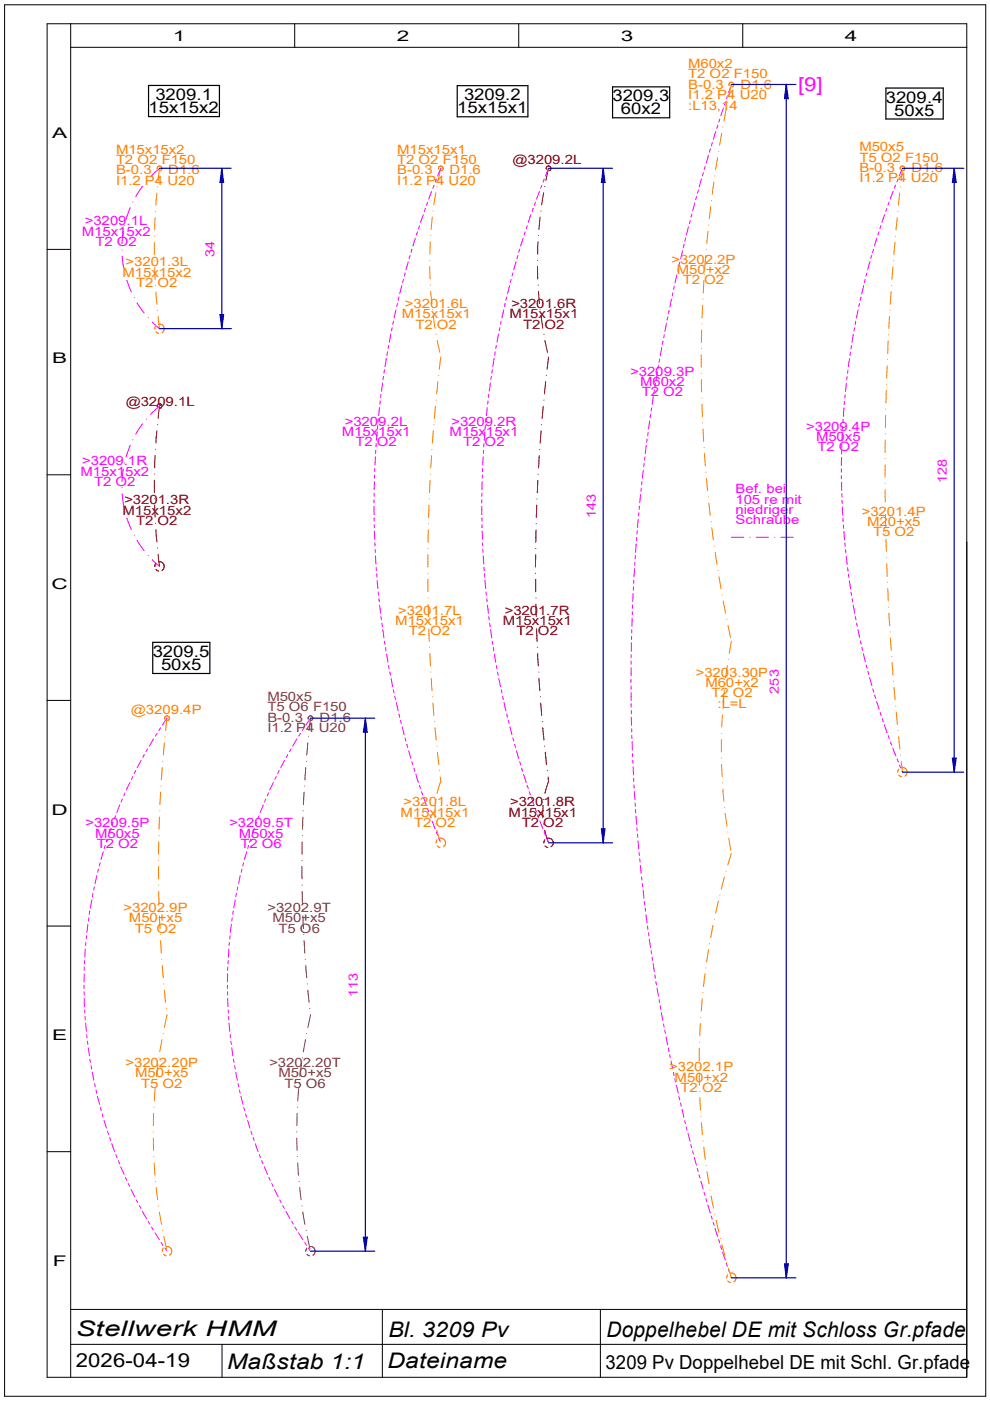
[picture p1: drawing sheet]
<svg xmlns="http://www.w3.org/2000/svg" width="210mm" height="297mm" viewBox="0 0 210 297" stroke-linecap="round" stroke-linejoin="round" font-family="sans-serif">
<g fill="none" stroke="#000" stroke-width=".21">
<path d="M1 1h208v295h-208zM10 5h195v287h-195zM15 10h190M15 5v287M62.5 5v5M110 5v5M157.5 5v5M10 52.9h5M10 100.7h5M10 148.5h5M10 196.3h5M10 244.2h5"/>
<path d="M15 277.6h190M81.1 277.6v14.4M127.3 277.6v14.4M15 285h190M47.1 285v7"/>
</g>
<g fill="none" stroke="#f0f" stroke-width=".21">
<path d="M155.1 17.9l-.6 1.7M30.2 39.5l-1.4 2.2M31 38.5h.1M33.8 35.7l-1.9 1.8M92 39.3l-.2 .6M92.5 38l-.2 .6M93.5 35.7l-.7 1.6M114.9 39.3l-.3 .6M115.4 38l-.3 .6M116.3 35.7l-.6 1.6M148.7 37.9l-.4 1.7M149.1 36.6l-.2 .7"/>
<path d="M149.5 35.3l-.2 .6M150.2 32.9l-.5 1.7M150.6 31.6l-.2 .7M151 30.2l-.2 .7M151.8 27.9l-.5 1.6M152.2 26.5l-.2 .7M152.6 25.2l-.2 .7M153.4 22.9l-.6 1.7M153.8 21.6l-.2 .6M154.3 20.2l-.2 .7M189.9 39.2l-.3 .7M190.5 38l-.3 .6"/>
<path d="M191.3 35.7l-.6 1.6M25.9 53h.1M25.9 54.3l.3 2.6M26.2 49.1l-.3 2.6M26.4 47.8h.1M26.5 58.2h.1M26.9 59.4l1 2.5M27.6 44l-.9 2.5M28.2 42.8h.1M85.6 59.2l-.3 .7M85.9 57.9l-.2 .6M86.6 55.5l-.5 1.7"/>
<path d="M87 54.2l-.3 .7M87.3 52.8l-.1 .7M88.1 50.5l-.6 1.7M88.5 49.1l-.2 .7M88.9 47.8l-.2 .7M89.7 45.5l-.5 1.7M90.2 44.2l-.2 .7M90.7 42.9l-.3 .6M91.5 40.6l-.6 1.6M108.4 59.2l-.2 .7M108.8 57.9l-.2 .6M109.4 55.5l-.5 1.7"/>
<path d="M109.8 54.2l-.2 .7M110.2 52.8l-.2 .7M110.9 50.5l-.5 1.7M111.3 49.1l-.2 .7M111.8 47.8l-.3 .7M112.6 45.5l-.6 1.7M113 44.2l-.2 .7M113.5 42.9l-.2 .6M114.4 40.6l-.7 1.6M143.5 58.3l-.4 1.7M143.8 56.9l-.1 .7M144.1 55.5l-.1 .7"/>
<path d="M144.7 53.2l-.4 1.7M145 51.8l-.1 .7M145.4 50.5l-.2 .6M146 48.1l-.5 1.7M146.3 46.7l-.1 .7M146.7 45.4l-.2 .7M147.3 43l-.4 1.7M147.7 41.7l-.2 .6M148.1 40.3l-.2 .7M183.4 59.2l-.1 .7M183.8 57.9l-.2 .6M184.4 55.5l-.4 1.7"/>
<path d="M184.8 54.2l-.2 .6M185.2 52.8l-.2 .7M185.9 50.5l-.5 1.7M186.4 49.1l-.3 .7M186.8 47.8l-.2 .7M187.6 45.5l-.6 1.7M188 44.2l-.2 .6M188.5 42.8l-.2 .7M189.4 40.6l-.6 1.6M28.4 63.1h.1M29.1 64.2v.1M29.1 64.3l1.5 2.1"/>
<path d="M31.4 67.4h.1M32.3 68.3l1.5 1.4M81.3 79.8l-.1 .7M81.5 78.4l-.1 .7M81.9 76l-.3 1.7M82.2 74.6l-.2 .7M82.4 73.2l-.1 .7M82.8 70.8l-.3 1.8M83.1 69.5l-.1 .6M83.4 68.1l-.1 .6M83.9 65.7l-.3 1.7M84.3 64.3l-.2 .7"/>
<path d="M84.5 63.6h-.1M84.6 62.9l-.1 .7M85.2 60.6l-.4 1.7M104.2 79.8l-.1 .7M104.4 78.4l-.1 .7M104.8 76l-.3 1.7M105 74.6l-.1 .7M105.2 73.2l-.1 .7M105.7 70.8l-.3 1.8M106 69.5l-.2 .6M106.3 68.1l-.2 .6M106.8 65.7l-.4 1.7"/>
<path d="M107.1 64.3l-.1 .7M107.3 63.6h.1M107.4 62.9l-.1 .7M108 60.6l-.4 1.7M139.4 78.9l-.3 1.7M139.6 77.5l-.1 .7M139.9 76.1l-.2 .7M140.3 73.7l-.3 1.7M140.5 72.3h.1M140.5 72.3v.7M140.8 71l-.1 .6M141.3 68.5l-.3 1.8"/>
<path d="M141.6 67.2l-.2 .7M141.9 65.8l-.2 .7M142.4 63.4l-.4 1.7M142.7 62.1l-.2 .6M143 60.7l-.2 .6M179.6 79.9l-.1 .7M179.8 78.5l-.1 .7M180.1 76l-.2 1.8M180.3 74.7l-.1 .7M180.6 73.3l-.2 .7M180.9 70.9l-.3 1.7M181.2 69.5l-.1 .7"/>
<path d="M181.4 68.1l-.1 .7M181.9 65.7l-.3 1.7M182.2 64.3l-.1 .7M182.5 63l-.1 .7M183.1 60.6l-.4 1.7M26.2 99.5l-.3 2.6M26.4 98.2h.1M27.6 94.4l-.9 2.5M28.2 93.3h.1M30.2 89.9l-1.4 2.2M31 88.9h.1M33.8 86.1l-1.9 1.8"/>
<path d="M79.5 99.3v.7M79.6 96.9l-.1 1.7M79.7 95.5l-.1 .6M79.8 94.1l-.1 .6M80 91.6h.1M80 91.6l-.2 1.7M80.1 90.2l-.1 .7M80.2 88.8l-.1 .7M80.5 86.4l-.2 1.7M80.6 85v.7M80.8 83.6l-.1 .7M81.1 81.2l-.2 1.7"/>
<path d="M102.3 99.3v.7M102.4 96.9v1.7M102.5 95.5v.6M102.6 94.1v.6M102.8 91.6l-.1 1.7M102.9 90.2v.7M103 88.8v.7M103.3 86.4l-.2 1.7M103.5 85l-.1 .7M103.6 83.6l-.1 .7M104 81.2l-.3 1.7M136.4 99.7l-.2 1.7"/>
<path d="M136.6 98.3l-.1 .7M136.7 96.9v.7M137 94.4l-.2 1.8M137.2 93l-.1 .8M137.4 91.7l-.1 .7M137.8 89.2l-.3 1.8M138 87.8l-.2 .8M138.2 86.5l-.2 .7M138.5 84.1l-.2 1.7M138.8 82.7l-.2 .7M139 81.3l-.1 .7M178.4 99.4v.7"/>
<path d="M178.4 97v1.7M178.5 94.1v.8M178.5 95.6l-.1 .7M178.6 91.7l-.1 1.8M178.7 90.3l-.1 .7M178.8 88.9l-.1 .7M178.8 88.2h.1M178.9 86.5l-.1 1.7M179.1 85.1l-.1 .7M179.2 83.7l-.1 .7M179.5 81.2l-.3 1.8M25.9 103.4h.1"/>
<path d="M25.9 104.7l.3 2.6M26.5 108.6h.1M26.9 109.9l1 2.4M28.4 113.5h.1M29.1 114.6l1.5 2.2M31.4 117.8h.1M32.3 118.7l1.5 1.4M79.3 107.4v1.7M79.3 106v.6M79.3 104.6v.6M79.3 109.8v.7M79.3 111.2l.1 .7"/>
<path d="M79.4 102.1l-.1 1.7M79.4 112.6l.1 1.7M79.4 100.7v.7M79.5 115.1v.6M79.5 116.5l.1 .6M79.6 117.9l.1 1.7M102.2 106v.6M102.2 107.4v1.7M102.2 104.6v.6M102.2 109.8v.7M102.2 111.2v.7M102.2 112.6l.1 1.7"/>
<path d="M102.2 102.1v1.7M102.3 100.7l-.1 .7M102.3 115.1l.1 .6M102.4 116.5v.6M102.4 117.9l.2 1.7M134.6 119.2v.7M134.7 117.8v.7M134.9 115.3l-.2 1.8M135 113.9v.7M135.1 112.5l-.1 .7M135.3 110.1l-.1 1.7M135.5 108.7l-.1 .7"/>
<path d="M135.6 107.3l-.1 .7M135.8 104.9l-.2 1.7M136 103.5l-.1 .7M136.1 102.1v.7M155.1 113.9h2.6M159 113.9h.1M160.3 113.9h2.6M164.3 113.9h.1M165.6 113.9h2.6M178.4 100.8v.7M178.4 102.2l.1 1.8M178.5 104.6v.8"/>
<path d="M178.5 106.1l.1 .7M178.6 107.5l.1 1.7M178.7 109.9l.1 .7M178.8 111.3l.1 .7M178.9 112.7l.2 1.8M179.1 115.1l.1 .7M179.3 116.5v.7M179.4 117.9l.2 1.8M79.8 120.3v.7M79.9 121.7v.7M80 123.1l.1 1.7M80.2 125.5l.1 .7"/>
<path d="M80.3 126.9l.1 .7M80.5 128.3l.2 1.7M80.8 130.7l.1 .7M81 132.1l.1 .7M81.2 133.5l.2 1.8M81.5 135.9l.1 .7M81.8 137.3v.7M82 138.7l.3 1.7M102.6 120.3l.1 .7M102.7 121.7l.1 .7M102.8 123.1l.2 1.7M103 125.5l.1 .7"/>
<path d="M103.2 126.9l.1 .7M103.3 128.3l.2 1.7M103.6 130.7l.1 .7M103.8 132.1l.1 .7M103.9 132.8h.1M104 133.5l.3 1.8M104.4 135.9l.1 .7M104.6 137.3l.1 .7M104.8 138.7l.3 1.7M133.8 138.8v.6M133.9 136.3v1.7M133.9 134.9v.7"/>
<path d="M133.9 133.5v.7M134 131.1v1.7M134.1 129.7v.6M134.1 128.3v.6M134.2 125.8v1.7M134.3 124.4v.7M134.4 123v.7M134.5 120.6l-.1 1.7M179.7 120.4l.1 .7M179.9 121.8l.1 .6M180.1 123.1l.2 1.8M180.4 125.6l.2 .6"/>
<path d="M180.7 127l.1 .6M180.9 128.3l.3 1.7M181.4 130.7l.1 .7M181.6 132.1l.2 .7M181.9 133.5l.4 1.7M182.4 135.9l.2 .7M182.8 137.2l.1 .7M183 138.6l.5 1.7M30.6 160l-.3 .6M31.3 158.8l-.4 .6M32.6 156.7l-.9 1.5M33.3 155.5l-.4 .6"/>
<path d="M34 154.3l-.3 .6M35.4 152.3l-1 1.4M61 160l-.3 .6M61.7 158.8l-.3 .6M62.9 156.7l-.8 1.5M63.7 155.5l-.4 .6M64.5 154.3l-.4 .6M65.8 152.3l-.9 1.4M82.4 141.1l.1 .7M82.6 142.5l.2 .7M82.9 143.8l.4 1.8M83.4 146.3l.2 .6"/>
<path d="M83.7 147.6l.2 .7M84.1 149l.3 1.7M84.6 151.4l.2 .7M84.9 152.7l.2 .7M85.3 154.1l.4 1.7M85.9 156.5l.2 .6M86.3 157.8l.1 .7M86.7 159.2l.4 1.6M105.2 141.1l.2 .7M105.5 142.5l.1 .7M105.7 143.8l.4 1.8M106.3 146.3l.1 .6"/>
<path d="M106.6 147.6l.1 .7M106.8 149l.5 1.7M107.4 151.4l.2 .7M107.8 152.7l.1 .7M108.1 154.1l.4 1.7M108.8 156.5l.1 .6M109.1 157.8l.2 .7M109.5 159.2l.5 1.6M133.8 144v.7M133.8 140.2v.6M133.8 141.6v1.7M133.8 145.4v.7"/>
<path d="M133.8 146.8v1.7M133.8 149.3v.6M133.8 149.3h.1M133.9 150.7v.6M133.9 152.1v1.7M133.9 154.5v.7M133.9 155.9l.1 .7M134 157.3l.1 1.7M134 157.3h.1M134.1 159.8v.6M183.6 141l.3 .6M184 142.3l.2 .7"/>
<path d="M184.4 143.7l.5 1.7M185 146l.3 .7M185.5 147.4l.2 .6M185.8 148.7l.6 1.7M186.6 151l.2 .7M187.1 152.4l.2 .6M187.5 153.7l.6 1.7M188.3 156l.3 .7M188.8 157.3l.3 .7M189.3 158.6l.6 1.7M22.3 179.2l-.2 .7M22.7 177.9l-.2 .7"/>
<path d="M23.5 175.6l-.6 1.6M24 174.3l-.3 .6M24.5 173l-.2 .6M25.4 170.7l-.6 1.6M26 169.4l-.3 .7M26.5 168.1l-.3 .6M27.6 165.9l-.8 1.6M28.2 164.6l-.3 .7M28.8 163.4l-.4 .6M29.9 161.2l-.8 1.6M52.7 179.2l-.2 .7M53.1 177.9l-.2 .7"/>
<path d="M53.9 175.6l-.5 1.6M54.4 174.3l-.2 .6M54.9 173l-.2 .6M55.8 170.7l-.6 1.6M56.3 169.4l-.2 .7M56.9 168.1l-.3 .6M58 165.9l-.8 1.6M58.6 164.6l-.3 .7M59.2 163.4l-.3 .6M60.3 161.2l-.8 1.6M87.3 161.5l.2 .7M87.8 162.9l.2 .6"/>
<path d="M88.2 164.2l.5 1.7M88.9 166.5l.3 .7M89.4 167.9l.2 .6M89.8 169.2l.6 1.6M90.6 171.4l.3 .7M91.1 172.8l.3 .6M91.6 174.1l.6 1.6M92.5 176.4l.3 .6M93 177.7l.3 .6M110.2 161.5l.2 .7M110.6 162.9l.2 .6M111 164.2l.5 1.7"/>
<path d="M111.8 166.5l.2 .7M112.2 167.9l.2 .6M112.7 169.2l.5 1.6M113.5 171.4l.2 .7M114 172.8l.2 .6M114.5 174.1l.6 1.6M115.4 176.4l.2 .6M115.9 177.7l.3 .6M134.2 161.2v.6M134.2 162.6l.1 1.7M134.3 165l.1 .7M134.4 166.4l.1 .7"/>
<path d="M134.5 167.8l.1 1.7M134.7 170.2v.7M134.7 171.6l.1 .7M134.8 173l.2 1.8M135 175.5l.1 .6M135.2 176.9v.6M135.3 178.3l.1 1.7M190.2 160.9l.3 .6M190.7 162.2l.3 .7M191.3 163.5v.2M18.2 199.8v.7M18.4 198.4l-.1 .7"/>
<path d="M18.6 196l-.2 1.7M18.8 194.6v.7M19 193.2h.1M19 193.2l-.1 .7M19.5 190.8l-.4 1.7M19.7 189.4l-.1 .7M20 188l-.1 .7M20.5 185.6l-.3 1.8M20.9 184.3l-.2 .7M21.3 182.9l-.3 .7M21.9 180.6l-.5 1.6M48.6 199.8v.7"/>
<path d="M48.8 198.4l-.1 .7M49.1 196l-.2 1.7M49.2 194.6l-.1 .7M49.5 193.2l-.1 .7M49.9 190.8l-.3 1.7M50.1 189.4l-.1 .7M50.4 188l-.1 .7M50.9 185.6l-.3 1.8M51.3 184.3l-.2 .7M51.6 182.9l-.1 .7M52.3 180.6l-.5 1.6M135.5 180.7l.1 .7"/>
<path d="M135.6 182.1l.1 .7M135.8 183.5l.1 1.7M136 185.9l.1 .7M136.2 187.3l.1 .7M136.4 188.7l.1 1.8M136.6 191.1l.1 .8M136.8 192.5l.1 .7M137 193.9l.2 1.8M137.3 196.3l.1 .8M137.5 197.7l.1 .7M137.7 199.1l.2 1.8M17.8 208.9v.7"/>
<path d="M17.8 210.3l.1 .7M17.9 205v.7M17.9 211.7v1.7M17.9 206.5l-.1 1.7M17.9 203.6v.7M17.9 214.1l.1 .7M18 215.5l.1 .7M18.1 201.2l-.1 1.7M18.2 216.9l.1 1.8M18.4 219.4l.1 .6M48.2 208.9v.7M48.3 206.5l-.1 1.7"/>
<path d="M48.3 210.3v.7M48.3 211.7v1.7M48.3 205v.7M48.4 203.6l-.1 .7M48.4 214.1v.7M48.5 215.5v.7M48.5 201.2l-.1 1.7M48.6 216.9l.1 1.8M48.8 219.4l.1 .6M138 201.5l.1 .7M138.3 202.9v.7M138.5 204.3l.2 1.7"/>
<path d="M138.9 206.7v.7M139.1 208.1l.1 .7M139.3 209.5l.3 1.7M139.7 211.9l.1 .7M140 213.3l.1 .7M140.2 214.7l.3 1.7M140.7 217.1l.1 .7M140.9 218.4l.2 .7M141.2 219.8l.4 1.7M18.5 220.8l.1 .6M18.7 222.2l.3 1.7M19 224.6l.2 .7"/>
<path d="M19.3 225.9l.1 .8M19.6 227.3l.3 1.7M20.1 229.7l.1 .7M20.4 231.1l.1 .7M20.7 232.5l.4 1.6M21.3 234.8l.2 .7M21.7 236.2l.1 .7M22.1 237.5l.5 1.7M22.8 239.9l.2 .6M48.9 220.8l.2 .6M49.1 222.2l.3 1.7M49.5 224.6l.1 .7"/>
<path d="M49.7 225.9l.2 .8M50 227.3l.3 1.7M50.5 229.7l.1 .7M50.8 231.1l.1 .7M51.1 232.5l.4 1.6M51.7 234.8l.2 .7M52.1 236.2l.2 .7M52.5 237.5l.5 1.7M53.2 239.9l.2 .6M141.7 222.2l.2 .7M142 223.6l.1 .7M142.3 225l.3 1.7"/>
<path d="M142.8 227.4l.1 .6M143.1 228.7l.2 .7M143.4 230.1l.4 1.7M143.9 232.5l.2 .7M144.3 233.8l.1 .7M144.6 235.2l.4 1.7M145.2 237.6l.1 .7M145.5 238.9l.2 .7M23.2 241.2l.3 .7M23.7 242.5l.6 1.6M24.6 244.8l.2 .6M25.1 246.1l.3 .7"/>
<path d="M25.6 247.4l.7 1.6M26.6 249.6l.3 .7M27.2 250.9l.3 .6M27.8 252.2l.8 1.5M28.9 254.4l.3 .6M29.5 255.6l.4 .6M30.2 256.8l.9 1.6M31.4 259l.3 .5M53.7 241.2l.2 .7M54.1 242.5l.6 1.6M55 244.8l.2 .6M55.5 246.1l.3 .7"/>
<path d="M56 247.4l.7 1.6M57 249.6l.3 .7M57.6 250.9l.3 .6M58.2 252.2l.8 1.5M59.3 254.4l.3 .6M59.9 255.6l.4 .6M60.6 256.8l.9 1.6M61.8 259l.4 .5M145.9 240.3l.4 1.7M146.5 242.7l.1 .6M146.9 244l.1 .7M147.2 245.4l.5 1.7"/>
<path d="M147.8 247.7l.2 .7M148.2 249.1l.2 .7M148.6 250.4l.5 1.7M149.3 252.8l.2 .6M149.7 254.1l.2 .7M150.1 255.5l.5 1.6M150.8 257.8l.2 .7M151.2 259.2l.2 .6M32.1 260.2l.4 .6M32.9 261.4l.9 1.4M34.2 263.4l.3 .6M35 264.6l.3 .6"/>
<path d="M62.5 260.2l.4 .6M63.3 261.4l.9 1.4M64.6 263.4l.4 .6M65.4 264.6l.3 .6M151.6 260.5l.5 1.7M152.4 262.8l.2 .7M152.8 264.2l.2 .6M153.2 265.5l.6 1.7M154 267.8l.2 .7M154.4 269.2l.3 .6M154.9 270.5l.2 .4"/>
</g>
<g fill="none" stroke="#ff8000" stroke-width=".21">
<path d="M154.6 18.1v-.4l.3-.3h.3l.4 .5-.1 .3M155.1 17.9l-.6 2.6M155.2 18.4h.1M155.3 18.4h-.1M155.4 18.2l-.1 .2M155.5 18.2h-.1M33.4 35.6h-.1M33.4 39.6h.1M33.4 35.9v-.4a.5 .5 0 0 1 .8-.1 .5 .5 0 0 1-.3 .8M33.8 35.7l-.3 2.6M92.6 39.5h.1M93 35.9a.59 .59 0 0 1 .5-.7l.4 .4v.3l-.3 .3"/>
<path d="M93.5 35.7l-.6 2.6M151.3 38.6l-.3 2.6M151.6 37.3h.1M152.1 33.4l-.4 2.6M152.4 32.1h.1M153 28.2l-.4 2.6M153.2 26.9h.1M154 23.1l-.5 2.6M154.3 21.8h.1M190.9 39.6h.1M190.9 35.9l.1-.6a.53 .53 0 0 1 .8 .3v.3l-.4 .3M191.3 35.7l-.2 2.6"/>
<path d="M191.4 35.2h.1M32.7 51.4v2.6M32.8 50.1h.1M32.8 55.3h.1M32.8 56.6l.1 2.7M32.9 46.1l-.1 2.7M33 44.8h.1M33.3 40.9l-.2 2.6M91.1 55.2h.1M91.1 56.5l.1 2.6M91.2 51.3l-.1 2.6M91.3 50h.1"/>
<path d="M91.7 46l-.3 2.6M91.8 44.7h.1M92.4 40.9l-.4 2.5M149.2 59.5l-.1 2.6M149.3 58.2h.1M149.6 54.2l-.2 2.7M149.7 52.9h.1M150.1 49l-.2 2.6M150.2 47.7h.1M150.7 43.8l-.3 2.6M150.8 42.5h.1M189.3 56.6l-.2 2.6"/>
<path d="M189.4 55.3h.1M189.7 51.3l-.2 2.7M189.9 50.1h.1M190.2 46.1l-.2 2.7M190.4 44.8h.1M190.8 40.9l-.3 2.6M32.8 69.7h.1M33 60.6h.1M33.1 61.9l.2 2.6M33.1 69l-.3 .7M33.1 70.4l.6 .3M33.4 65.8h.1"/>
<path d="M33.5 67.1l.3 2.6M33.7 68.7a1.01 1.01 0 0 1 1 .7 1.01 1.01 0 0 1-.4 1.2M91.2 60.5h.1M91.3 61.8l.3 2.6M91.7 65.7h.1M91.9 67l.3 2.6M92.5 70.9h.1M92.7 72.2l.6 2.5M93 79.6h.1M93.5 75.7l-.4 2.6M148.7 75.2v2.7M148.7 79.2h.1"/>
<path d="M148.7 73.9h.1M148.8 70l-.1 2.6M148.8 68.7h.1M149 64.7l-.2 2.7M149 63.4h.1M188.1 77.6l-.1 2.6M188.1 76.2h.1M188.3 72.3l-.1 2.6M188.4 71h.1M188.6 67.1l-.1 2.6M188.7 65.7h.1M188.8 64.4v.1"/>
<path d="M188.9 61.8l-.1 2.6M189 60.5h.1M91.5 96.6l-.2 2.6M91.6 95.3h.1M91.9 91.4l-.2 2.6M92 90h.1M92.3 86.1l-.2 2.6M92.5 84.8h.1M92.8 80.9l-.2 2.6M148.7 80.5l.1 2.6M148.8 84.4h.1M148.8 85.7l.1 2.6"/>
<path d="M149 89.7h.1M149.1 91l.1 2.6M149.3 94.9h.1M149.4 96.2l.2 2.6M149.4 96.2h.1M187.7 98.6v2.6M187.7 97.2h.1M187.7 92h.1M187.7 93.3v2.6M187.8 86.7h.1M187.8 88.1l-.1 2.6M187.9 82.8l-.1 2.6"/>
<path d="M188 81.5h.1M90.7 117.6v2.6M90.7 116.3h.1M90.8 112.4v2.6M90.8 111h.1M90.9 107.1l-.1 2.6M91 107.1h-.1M91 105.8h.1M91.2 101.9l-.1 2.6M91.3 100.5h.1M149.6 100.1h.1M149.8 101.4l.2 2.7"/>
<path d="M150.2 105.4h.1M150.3 106.7l.3 2.6M150.7 110.6h.1M150.9 111.9l.4 2.6M151.4 115.8h.1M151.6 117.1l.4 2.6M187.7 103.8v2.6M187.7 102.5h.1M187.7 107.7h.1M187.7 109.1l.1 2.6M187.8 113h.1M187.8 114.3l.1 2.6"/>
<path d="M188 118.2h.1M188 119.5l.1 2.7M90.7 122.9v2.6M90.7 121.5h.1M90.8 128.1v2.6M90.8 126.8h.1M90.9 132h.1M90.9 133.3l.2 2.6M91.1 137.2h.1M91.1 138.6l.2 2.6M152.2 120.9h.1M152.4 122.3l.5 2.5"/>
<path d="M153.1 126.2h.1M153.3 127.4l.5 2.6M154.1 131.3h.1M154.3 132.6l.6 2.6M154.4 139.8h.1M155.1 135.9l-.5 2.6M188.2 123.5h.1M188.2 124.8l.1 2.6M188.4 128.7h.1M188.5 130l.1 2.7M188.7 134h.1M188.8 135.3l.2 2.6"/>
<path d="M189.1 139.2h.1M34.8 157.5l-.2 2.6M35 156.2h.1M35 152.4v-.3a.5 .5 0 0 1 .4-.3 .5 .5 0 0 1 .5 .3v.3l-.4 .4M35.4 152.3l-.3 2.6M91.4 142.5h.1M91.4 143.8l.2 2.6M91.7 147.7h.1M91.8 149.1l.2 2.6M92.1 153h.1M92.2 154.3l.3 2.6M92.6 158.2h.1"/>
<path d="M92.8 159.5l.2 2.6M153 156.8v2.6M153 155.5h.1M153.2 151.6l-.2 2.6M153.2 150.2h.1M153.6 146.3l-.3 2.6M153.7 145h.1M154.2 141.1l-.4 2.6M189.1 140.5l.3 2.6M189.4 144.4h.1M189.6 145.8l.2 2.6M189.9 149.7h.1"/>
<path d="M190 151l.2 2.6M190.4 154.9h.1M190.5 156.2l.3 2.6M33.7 178.5l-.1 2.6M33.7 177.2h.1M33.8 173.2l-.1 2.7M33.9 171.9h.1M34.1 168l-.2 2.6M34.1 166.7h.1M34.4 162.7l-.2 2.7M34.5 161.4h.1M92.3 170.8l-.1 2.6"/>
<path d="M92.4 169.5h.1M92.4 174.7h.1M92.6 176l.8 2.5M92.7 178.1l-.2 .6M92.7 179.4l.6 .3M93.2 163.4h.1M93.3 177.7a.99 .99 0 0 1 1.1 .6 .99 .99 0 0 1-.4 1.2M93.3 164.7l.2 1-.8 2.5M153 162.1l.1 2.6M153 160.7h.1M153.2 166h.1M153.3 167.3l.2 2.6"/>
<path d="M153.6 171.2h.1M153.8 172.5v.1M153.8 172.6l.3 2.5M154.3 176.4h.1M154.5 177.7l.4 2.6M190.6 163.1l-.2 .3v.3M190.6 164.3l.6 .4M190.9 160.1h.1M191.1 161.4l.2 2.3M191.2 162.7a.99 .99 0 0 1 1.1 .7 .99 .99 0 0 1-.4 1.1M33.6 183.7v2.7M33.6 182.4h.1"/>
<path d="M33.6 187.7h.1M33.7 189v2.6M33.7 192.9h.1M33.8 194.2l.2 2.6M34 198.1h.1M34 199.4l.2 2.7M151.2 196.2l-.5 2.6M151.4 194.9h.1M152.3 191l-.6 2.6M152.6 189.8h.1M153.6 186l-.7 2.5M153.9 184.7h.1"/>
<path d="M155.1 180.9l-.8 2.5M34.3 203.4h.1M34.4 204.7l.2 2.6M34.6 219.1h.1M34.7 208.6h.1M34.8 209.9l.3 2.6M35.3 213.8h.1M35.4 215.1l-.6 2.7M148.5 217l-.1 2.6M148.6 215.7h.1M148.9 211.8l-.2 2.6M149 210.4h.1"/>
<path d="M149.5 206.5l-.4 2.7M149.6 205.2h.1M150.2 201.3l-.4 2.7M150.5 200.1h.1M32.5 240h.1M32.6 236.1l-.1 2.6M32.6 234.7h.1M32.9 230.8l-.2 2.6M33.1 229.5h.1M33.5 225.6l-.3 2.6M33.7 224.3h.1M34.3 220.4l-.4 2.6"/>
<path d="M148.2 226.2h.1M148.3 227.5v2.6M148.3 220.9h.1M148.3 222.2v2.7M148.3 231.4h.1M148.4 232.7l.1 2.7M148.6 236.7h.1M148.7 238l.2 2.6M32.5 241.3l.1 2.6M32.6 245.2h.1M32.7 246.5l.2 2.7M33 250.5h.1"/>
<path d="M33.1 251.8l.3 2.6M33.6 255.7h.1M33.8 257l.4 2.6M149.1 241.9h.1M149.2 243.2l.3 2.6M149.7 247.1h.1M149.9 248.4l.4 2.6M150.5 252.3h.1M150.8 253.6l.5 2.6M151.6 257.4h.1M151.8 258.7l.6 2.6M34.5 260.9h.1"/>
<path d="M34.6 264.6l-.2 .7M34.7 265.9l.6 .4M34.7 262.1l.6 2.6M35.2 264.3a1.02 1.02 0 0 1 1.1 .6 1.02 1.02 0 0 1-.4 1.2M152.7 262.6h.1M153 263.8l.7 2.6M154.1 267.6h.1M154.3 270.3l-.2 .6M154.3 271.6l.6 .3M154.4 268.9l.7 2M154.9 270a.99 .99 0 0 1 1.1 .6 .99 .99 0 0 1-.4 1.2"/>
</g>
<g fill="none" stroke="#800000" stroke-width=".21">
<path d="M115.5 39.5h.1M115.8 35.6h.1M115.9 35.9l-.1-.2a.54 .54 0 0 1 .9-.4l.1 .6-.4 .3M116.2 35.2h.1M116.3 35.7l-.6 2.6M114 56.5v2.6M114 55.2h.1M114.1 51.3l-.1 2.6M114.2 50h.1M114.5 46l-.2 2.6M114.7 44.7h.1M115.3 40.9l-.4 2.5"/>
<path d="M114.1 60.5h.1M114.2 61.8l.2 2.6M114.5 65.7h.1M114.7 67l.4 2.6M115.3 70.9h.1M115.5 72.2l.6 2.5M115.8 79.6h.1M116.3 75.7l-.3 2.6M32.9 96.6l-.1 2.6M33 95.2h.1M33.3 91.3l-.2 2.6M33.4 86.3v-.4l.3-.3h.3a.54 .54 0 0 1 .3 .5 .54 .54 0 0 1-.3 .5h-.1"/>
<path d="M33.4 90h.1M33.8 86.1l-.3 2.6M114.3 96.6l-.1 2.6M114.4 95.3h.1M114.7 91.4l-.2 2.6M114.8 90h.1M115.2 86.1l-.3 2.6M115.3 84.8h.1M115.7 80.9l-.3 2.6M32.7 101.8v2.6M32.8 100.5h.1M32.8 105.7h.1"/>
<path d="M32.8 107.1l.1 2.5M33 111h.1M33.1 112.3l.2 2.6M33.1 119.5l-.2 .3v.3M33.4 116.2h.1M33.5 117.5l.3 2.6M33.7 119.1a1.01 1.01 0 0 1 1 .6 1.01 1.01 0 0 1-.4 1.2M33.7 119.1h.1M113.6 116.3h.1M113.6 117.6l-.1 2.6M113.7 111h.1M113.7 112.4l-.1 2.6"/>
<path d="M113.8 107.1l-.1 2.6M113.8 105.8h.1M114 101.9l-.1 2.6M114.1 100.5h.1M33.1 120.7l.6 .4M113.5 121.5h.1M113.6 122.9v2.6M113.6 128.1l.1 2.6M113.6 126.8h.1M113.7 132h.1M113.7 133.3l.2 2.6M113.9 137.2h.1"/>
<path d="M114 138.6l.1 2.6M114.2 142.5h.1M114.3 143.8l.2 2.6M114.6 147.7h.1M114.6 149.1l.3 2.6M115 153h.1M115.1 154.3l.2 2.6M115.4 158.2h.1M115.7 159.5l.2 2.6M115.1 170.8v2.6M115.3 169.5h.1M115.3 174.7h.1"/>
<path d="M115.5 176l.7 2.5M115.5 178.1l-.2 .6M115.5 179.4l.7 .3M116 163.4h.1M116.1 177.7a.99 .99 0 0 1 1.1 .6 .99 .99 0 0 1-.4 1.2M116.2 164.7a3.5 3.5 0 0 1-.5 2.7l-.2 .8"/>
</g>
<g fill="none" stroke="#804040" stroke-width=".21">
<path d="M65.3 157.5l-.3 2.6M65.4 152.1h.1M65.4 156.2h.1M65.5 151.9l-.2 .3 .1 .2M65.5 151.9l.2-.1a.52 .52 0 0 1 .6 .4 .52 .52 0 0 1-.4 .6M65.5 151.9h.1M65.8 152.3l-.3 2.6M66 152.7h.1M66.3 152.1h.1M66.3 152.4v.1M64.1 178.5v2.6M64.1 177.2h.1"/>
<path d="M64.2 173.2l-.1 2.7M64.3 171.9h.1M64.5 168l-.2 2.6M64.6 166.7h.1M64.8 162.7l-.2 2.7M64.9 161.4h.1M64 183.7l.1 2.7M64 182.4h.1M64.1 189v2.6M64.1 187.7h.1M64.2 192.9h.1M64.2 194.2l.2 2.6"/>
<path d="M64.4 198.1h.1M64.5 199.4l.1 2.7M64.7 203.4h.1M64.8 204.7l.2 2.6M65 219.1h.1M65.2 208.6h.1M65.3 209.9l.2 2.6M65.7 213.8h.1M65.8 215.1l-.5 2.7M62.9 240h.1M63 236.1l-.1 2.6M63.1 234.7h.1"/>
<path d="M63.3 230.8l-.2 2.6M63.5 229.5h.1M63.9 225.6l-.3 2.6M64.1 224.3h.1M64.8 220.4l-.5 2.6M62.9 241.3l.1 2.6M63 245.2h.1M63.1 246.5l.2 2.7M63.4 250.5h.1M63.5 251.8l.3 2.6M64 255.7h.1M64.2 257l.4 2.6"/>
<path d="M64.9 260.9h.1M65.1 264.6l-.3 .7M65.1 265.9l.6 .4M65.2 262.1l.5 2.6M65.7 264.3a1.01 1.01 0 0 1 1.1 .6 1.01 1.01 0 0 1-.5 1.2"/>
</g>
<path d="M31.5 18.1h15v6.6h-15zM96.9 18.2h15v6.6h-15zM129.9 18.4h12.1v6.6h-12.1zM187.8 18.7h12.2v6.5h-12.2zM32.4 136.2h12.1v6.6h-12.1z" fill="none" stroke="#000" stroke-width=".25"/>
<path d="M33.8 35.7h15.2M47 35.7v34M33.8 69.7h15.2" fill="none" stroke="#0000b4" stroke-width=".25"/>
<path d="M47 35.7l.4 3h-.7z" fill="#0000b4"/>
<path d="M47 35.7l.4 3h-.7z" fill="none" stroke="#0000b4" stroke-width=".25"/>
<path d="M46.7 66.7h.7l-.4 3z" fill="#0000b4"/>
<path d="M46.7 66.7h.7l-.4 3z" fill="none" stroke="#0000b4" stroke-width=".25"/>
<g fill="#fff">
<path d="M43 50.9h3v3.5z"/>
<path d="M43 50.9l3 3.5h-3z"/>
</g>
<path d="M116.3 35.7h13.6M127.9 35.7v143M116.3 178.7h13.6" fill="none" stroke="#0000b4" stroke-width=".25"/>
<path d="M127.9 35.7l.4 3h-.8z" fill="#0000b4"/>
<path d="M127.9 35.7l.4 3h-.8z" fill="none" stroke="#0000b4" stroke-width=".25"/>
<path d="M127.5 175.7h.8l-.4 3z" fill="#0000b4"/>
<path d="M127.5 175.7h.8l-.4 3z" fill="none" stroke="#0000b4" stroke-width=".25"/>
<g fill="#fff">
<path d="M123.8 104.6h3.1v5.3z"/>
<path d="M123.8 104.6l3.1 5.3h-3.1z"/>
</g>
<path d="M191.3 35.7h13M202.3 35.7v128M191.3 163.7h13" fill="none" stroke="#0000b4" stroke-width=".25"/>
<path d="M202.3 35.7l.4 3h-.8z" fill="#0000b4"/>
<path d="M202.3 35.7l.4 3h-.8z" fill="none" stroke="#0000b4" stroke-width=".25"/>
<path d="M201.9 160.7h.8l-.4 3z" fill="#0000b4"/>
<path d="M201.9 160.7h.8l-.4 3z" fill="none" stroke="#0000b4" stroke-width=".25"/>
<g fill="#fff">
<path d="M198.2 97.1h3.1v5.3z"/>
<path d="M198.2 97.1l3.1 5.3h-3.1z"/>
</g>
<path d="M155.1 17.9h13.6M166.7 17.9v253M155.1 270.9h13.6" fill="none" stroke="#0000b4" stroke-width=".25"/>
<path d="M166.7 17.9l.4 3h-.8z" fill="#0000b4"/>
<path d="M166.7 17.9l.4 3h-.8z" fill="none" stroke="#0000b4" stroke-width=".25"/>
<path d="M166.3 268h.8l-.4 2.9z" fill="#0000b4"/>
<path d="M166.3 268h.8l-.4 2.9z" fill="none" stroke="#0000b4" stroke-width=".25"/>
<g fill="#fff">
<path d="M162.6 141.8h3.1v5.3z"/>
<path d="M162.6 141.8l3.1 5.3h-3.1z"/>
</g>
<path d="M65.8 152.3h13.7M77.5 152.3v113M65.8 265.3h13.7" fill="none" stroke="#0000b4" stroke-width=".25"/>
<path d="M77.5 152.3l.4 2.9h-.9z" fill="#0000b4"/>
<path d="M77.5 152.3l.4 2.9h-.9z" fill="none" stroke="#0000b4" stroke-width=".25"/>
<path d="M77 262.3h.9l-.4 3z" fill="#0000b4"/>
<path d="M77 262.3h.9l-.4 3z" fill="none" stroke="#0000b4" stroke-width=".25"/>
<g fill="#fff">
<path d="M73.4 206.1h3.1v5.3z"/>
<path d="M73.4 206.1l3.1 5.3h-3.1z"/>
</g>
<g font-size="4.5">
<text x="16.1" y="283.3">Stellwerk HMM</text>
<text x="82.4" y="283.4">Bl. 3209 Pv</text>
<text x="128.6" y="283.4">Doppelhebel DE mit Schloss Gr.pfade</text>
<text x="48.2" y="290.3">Maßstab 1:1</text>
<text x="82.2" y="290.1">Dateiname</text>
</g>
<text font-size="4.1" fill="#f0f" x="169.2" y="19.4">[9]</text>
<g font-size="4.1">
<text x="16.1" y="289.8">2026-04-19</text>
<text x="128.4" y="290.2">3209 Pv Doppelhebel DE mit Schl. Gr.pfade</text>
</g>
<g font-size="3.4">
<text x="32.9" y="21.3">3209.1</text>
<text x="98.4" y="21.3">3209.2</text>
<text x="129.9" y="21.5">3209.3</text>
<text x="187.8" y="21.8">3209.4</text>
<text x="31.5" y="24">15x15x2</text>
<text x="96.9" y="24">15x15x1</text>
<text x="131.7" y="24.3">60x2</text>
<text x="189.6" y="24.5">50x5</text>
<text x="32.4" y="139.3">3209.5</text>
<text x="34.2" y="142.1">50x5</text>
</g>
<g font-size="3.1">
<text x="36.6" y="8.6">1</text>
<text x="84.1" y="8.6">2</text>
<text x="131.6" y="8.6">3</text>
<text x="179.1" y="8.6">4</text>
<text x="11" y="29.2">A</text>
<text x="11" y="77">B</text>
<text x="10.9" y="124.9">C</text>
<text x="10.9" y="172.7">D</text>
<text x="11" y="220.6">E</text>
<text x="11.2" y="268.4">F</text>
</g>
<g font-size="2.7" fill="#ff8000">
<text x="145.9" y="14.4">M60x2</text>
<text x="145.9" y="16.6">T2 O2 F150</text>
<text x="145.9" y="18.8">B-0.3</text>
<text x="145.9" y="21">I1.2 P4 U20</text>
<text x="145.9" y="23.2">:L13,14</text>
<text x="157" y="18.8">D1.6</text>
<text x="24.6" y="32.6">M15x15x2</text>
<text x="24.6" y="34.8">T2 O2 F150</text>
<text x="84.2" y="32.6">M15x15x1</text>
<text x="84.2" y="34.8">T2 O2 F150</text>
<text x="182.2" y="32">M50x5</text>
<text x="182.2" y="34.2">T5 O2 F150</text>
<text x="24.6" y="37">B-0.3</text>
<text x="24.6" y="39.2">I1.2 P4 U20</text>
<text x="35.7" y="37">D1.6</text>
<text x="84.2" y="37">B-0.3</text>
<text x="84.2" y="39.2">I1.2 P4 U20</text>
<text x="95.3" y="37">D1.6</text>
<text x="182.2" y="36.4">B-0.3</text>
<text x="182.2" y="38.6">I1.2 P4 U20</text>
<text x="193.3" y="36.4">D1.6</text>
<text x="26" y="58.7">M15x15x2</text>
<text x="26.6" y="56.5">&gt;3201.3L</text>
<text x="142.4" y="55.9">&gt;3202.2P</text>
<text x="143.5" y="58.1">M50+x2</text>
<text x="28.9" y="60.9">T2 O2</text>
<text x="85.9" y="65.3">&gt;3201.6L</text>
<text x="144.8" y="60.2">T2 O2</text>
<text x="85.2" y="67.5">M15x15x1</text>
<text x="88.1" y="69.7">T2 O2</text>
<text x="182.7" y="109.3">&gt;3201.4P</text>
<text x="183.9" y="111.5">M20+x5</text>
<text x="185.1" y="113.7">T5 O2</text>
<text x="84.4" y="130.3">&gt;3201.7L</text>
<text x="83.8" y="132.5">M15x15x1</text>
<text x="86.7" y="134.7">T2 O2</text>
<text x="147.5" y="143.5">&gt;3203.30P</text>
<text x="149.6" y="145.7">M60+x2</text>
<text x="150.8" y="147.9">T2 O2</text>
<text x="27.8" y="151.4">@3209.4P</text>
<text x="152.1" y="150.1">:L=L</text>
<text x="84.9" y="173.2">M15x15x1</text>
<text x="85.6" y="171">&gt;3201.8L</text>
<text x="87.8" y="175.4">T2 O2</text>
<text x="26.2" y="193.4">&gt;3202.9P</text>
<text x="27.3" y="195.6">M50+x5</text>
<text x="28.6" y="197.8">T5 O2</text>
<text x="26.6" y="226.2">&gt;3202.20P</text>
<text x="141.9" y="227.2">&gt;3202.1P</text>
<text x="28.7" y="228.4">M50+x5</text>
<text x="29.9" y="230.6">T5 O2</text>
<text x="143" y="229.3">M50+x2</text>
<text x="144.3" y="231.5">T2 O2</text>
</g>
<g font-size="2.7" fill="#800000">
<text x="108.7" y="34.8">@3209.2L</text>
<text x="108.4" y="65.3">&gt;3201.6R</text>
<text x="108" y="67.5">M15x15x1</text>
<text x="110.9" y="69.7">T2 O2</text>
<text x="26.7" y="86">@3209.1L</text>
<text x="26.4" y="106.9">&gt;3201.3R</text>
<text x="26" y="109.1">M15x15x2</text>
<text x="28.9" y="111.3">T2 O2</text>
<text x="107" y="130.3">&gt;3201.7R</text>
<text x="106.6" y="132.5">M15x15x1</text>
<text x="109.5" y="134.7">T2 O2</text>
<text x="107.8" y="173.2">M15x15x1</text>
<text x="108.2" y="171">&gt;3201.8R</text>
<text x="110.7" y="175.4">T2 O2</text>
</g>
<g font-size="2.7" fill="#f0f">
<text x="18" y="47.8">&gt;3209.1L</text>
<text x="17.4" y="50">M15x15x2</text>
<text x="20.2" y="52.2">T2 O2</text>
<text x="133.6" y="79.6">&gt;3209.3P</text>
<text x="135.7" y="81.8">M60x2</text>
<text x="136.1" y="84">T2 O2</text>
<text x="72.5" y="92.5">M15x15x1</text>
<text x="73.1" y="90.3">&gt;3209.2L</text>
<text x="75.4" y="94.7">T2 O2</text>
<text x="95.3" y="92.5">M15x15x1</text>
<text x="95.7" y="90.3">&gt;3209.2R</text>
<text x="98.2" y="94.7">T2 O2</text>
<text x="170.9" y="91.3">&gt;3209.4P</text>
<text x="173" y="93.5">M50x5</text>
<text x="173.4" y="95.7">T2 O2</text>
<text x="17.1" y="100.9">M15x15x2</text>
<text x="17.4" y="98.7">&gt;3209.1R</text>
<text x="19.9" y="103.1">T2 O2</text>
<text x="156" y="104.6">Bef. bei</text>
<text x="156" y="106.8">105 re mit</text>
<text x="156" y="109">niedriger</text>
<text x="156" y="111.2">Schraube</text>
<text x="18.1" y="175.4">&gt;3209.5P</text>
<text x="20.2" y="177.6">M50x5</text>
<text x="20.5" y="179.8">T2 O2</text>
<text x="48.6" y="175.4">&gt;3209.5T</text>
<text x="50.6" y="177.6">M50x5</text>
<text x="51" y="179.8">T2 O6</text>
</g>
<g font-size="2.7" fill="#b400b4">
<text x="45.5" y="54.4" transform="rotate(-90 45.5 54.4)">34</text>
<text x="200.7" y="102.4" transform="rotate(-90 200.7 102.4)">128</text>
<text x="126.3" y="109.9" transform="rotate(-90 126.3 109.9)">143</text>
<text x="165.1" y="147.1" transform="rotate(-90 165.1 147.1)">253</text>
<text x="75.9" y="211.4" transform="rotate(-90 75.9 211.4)">113</text>
</g>
<g font-size="2.7" fill="#804040">
<text x="56.7" y="148.6">M50x5</text>
<text x="56.7" y="150.8">T5 O6 F150</text>
<text x="56.7" y="153">B-0.3</text>
<text x="56.7" y="155.2">I1.2 P4 U20</text>
<text x="67.8" y="153">D1.6</text>
<text x="56.7" y="193.4">&gt;3202.9T</text>
<text x="57.8" y="195.6">M50+x5</text>
<text x="59.1" y="197.8">T5 O6</text>
<text x="57.1" y="226.2">&gt;3202.20T</text>
<text x="59.1" y="228.4">M50+x5</text>
<text x="60.3" y="230.6">T5 O6</text>
</g>
</svg>
